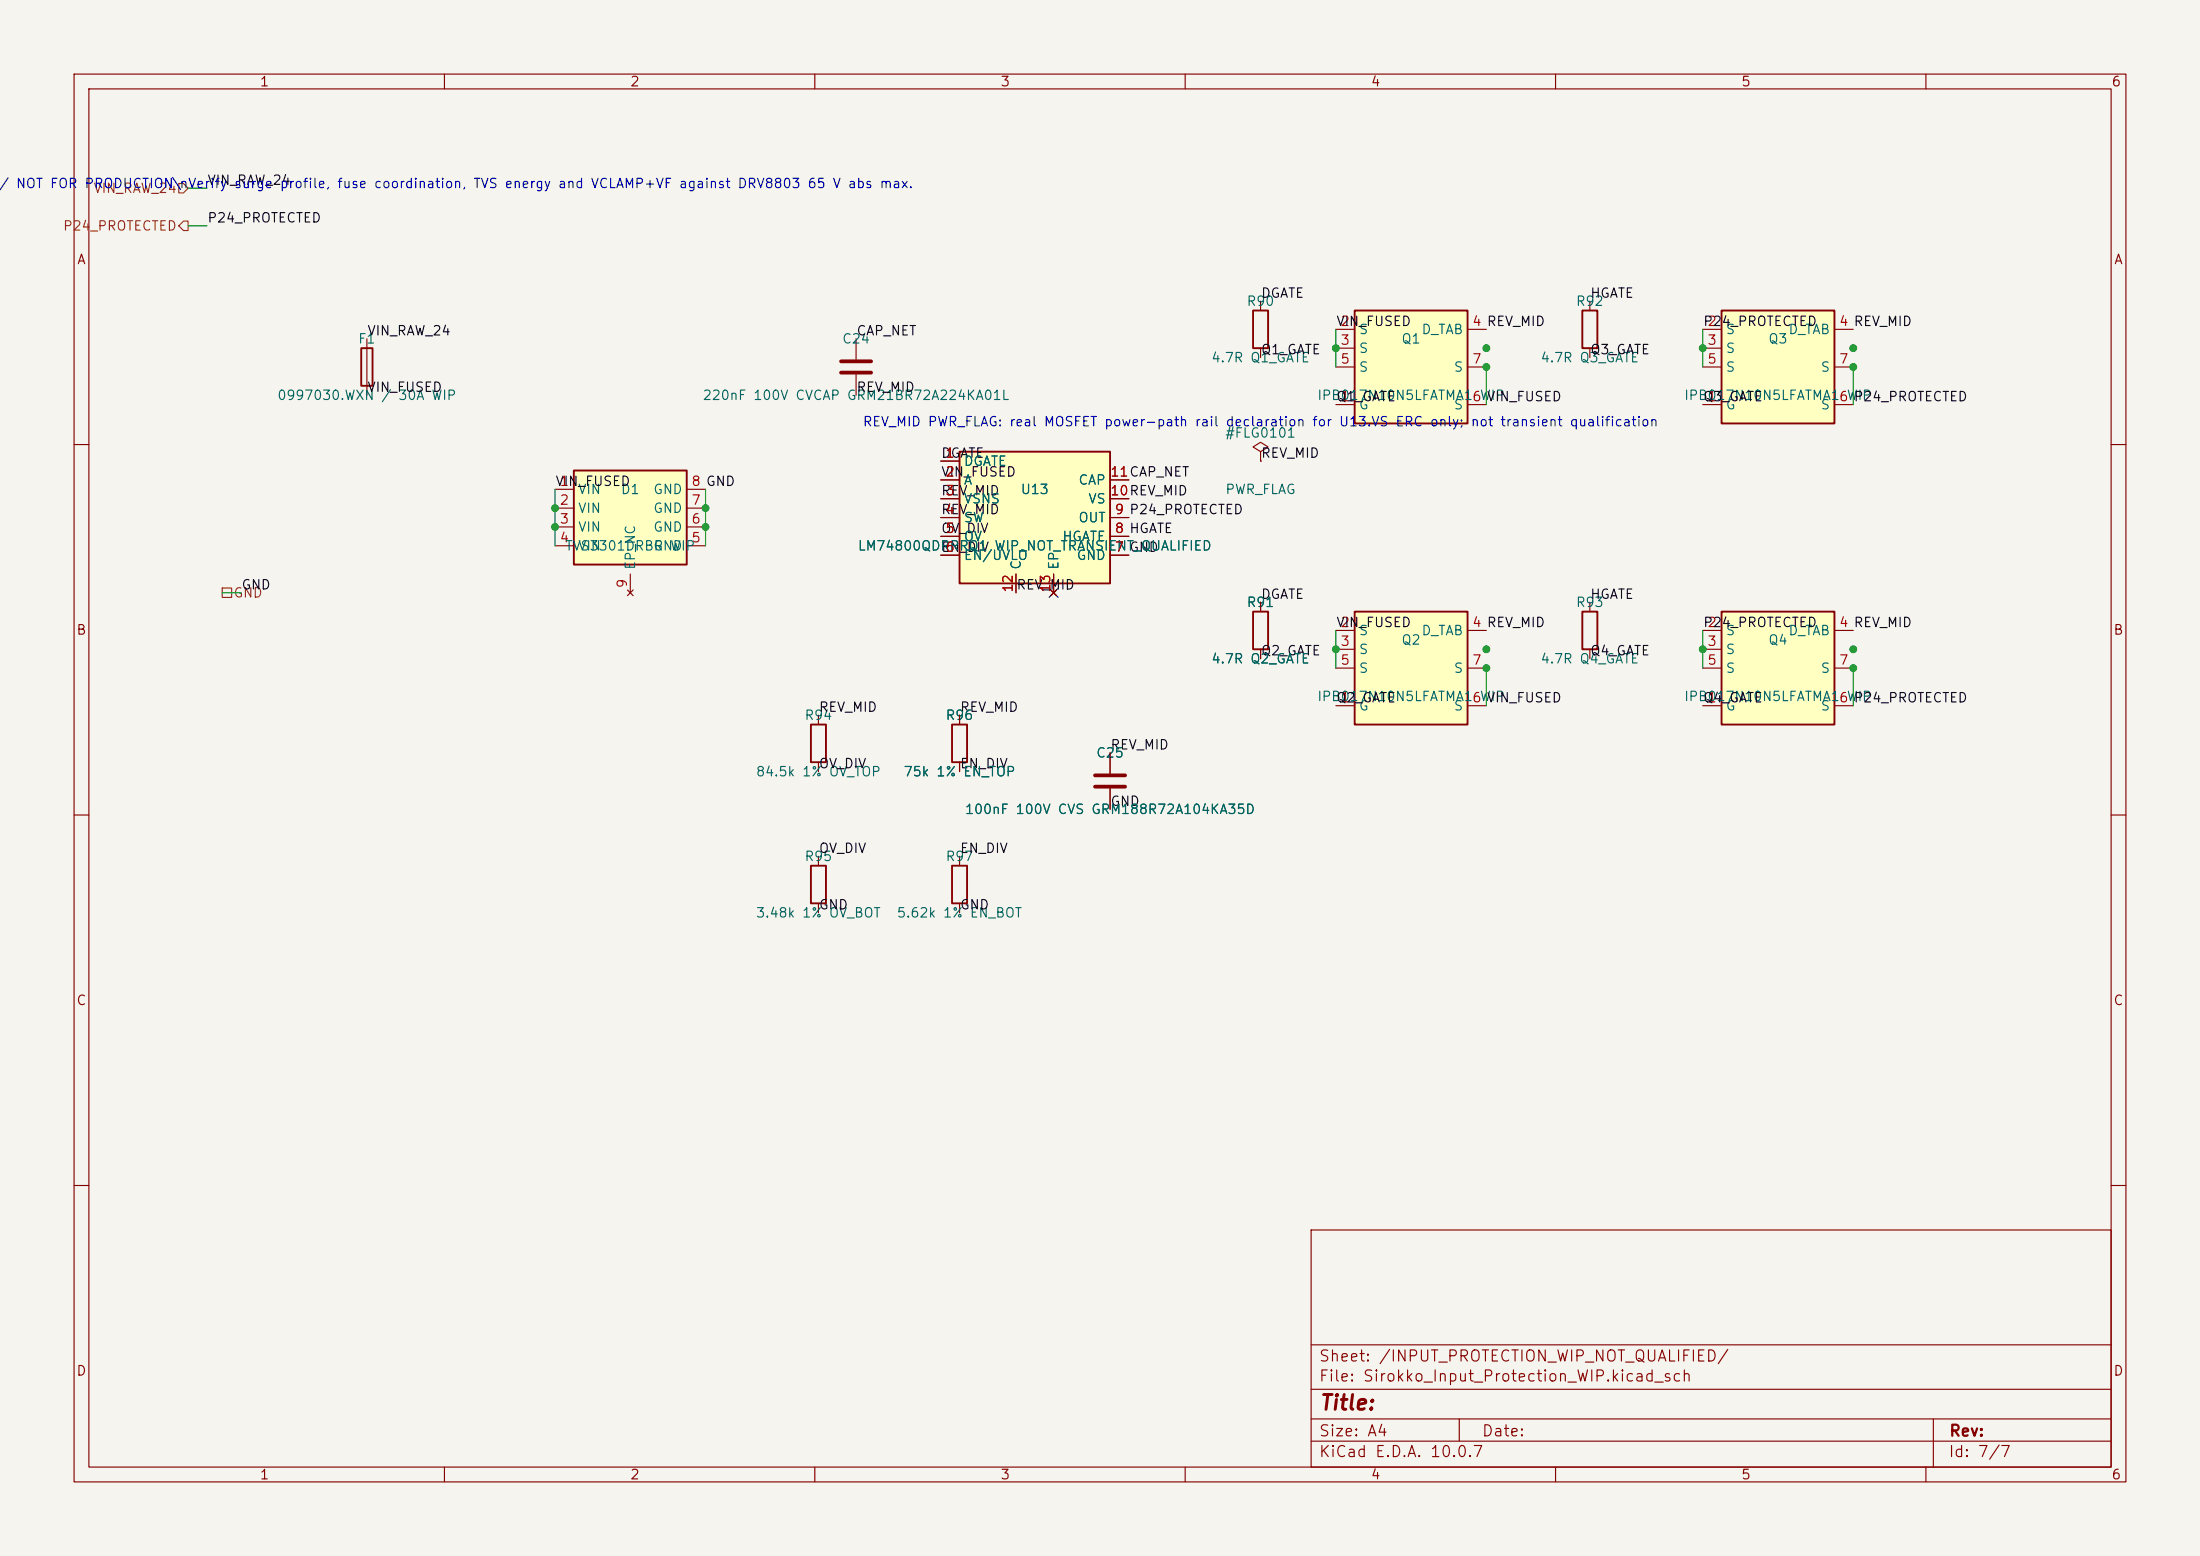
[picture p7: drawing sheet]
<svg xmlns="http://www.w3.org/2000/svg" width="297mm" height="210mm" viewBox="0 0 297 210" stroke-linecap="round" stroke-linejoin="round" font-family="sans-serif">
<path d="M0 0h297v210h-297z" fill="#f5f4ef" stroke="#f5f4ef" stroke-width=".14"/>
<g fill="none" stroke="#840000" stroke-width=".15">
<path d="M10 10h277v190h-277zM12 12h273v186h-273zM60 10v2M110 10v2M160 10v2M210 10v2M260 10v2M49.5 45.7v7.6M115.6 45.7v2.8M115.6 50.5v2.8M170.2 40.6v1.3M170.2 47v1.3"/>
<path d="M214.6 40.6v1.3M214.6 47v1.3M10 60h2M170.2 61l1-.7-1-.6-1 .6 1 .7v1.2M170.2 62.2h.1M285 60h2M170.2 81.3v1.3M170.2 87.6v1.3M214.6 81.3v1.3M214.6 87.6v1.3M10 110h2M285 110h2"/>
<path d="M10 160h2M177 166h108v32h-108zM285 160h2M60 198v2M110 198v2M160 198v2M177 194.5h108M177 191.5h108M177 187.5h108M177 181.5h108M197 191.5v3M210 198v2"/>
<path d="M260 198v2M261 191.5v6.5"/>
</g>
<path d="M113.5 48.8h4.1M113.5 50.3h4.1" fill="none" stroke="#840000" stroke-width=".51"/>
<path d="M48.8 47h1.5v5.1h-1.5zM169.2 41.9h2v5.1h-2zM213.6 41.9h2v5.1h-2zM169.2 82.6h2v5h-2zM213.6 82.6h2v5h-2z" fill="none" stroke="#840000" stroke-width=".25"/>
<path d="M182.9 41.9h15.2v15.3h-15.2z" fill="#ffffc2"/>
<path d="M182.9 41.9h15.2v15.3h-15.2zM109.5 97.8h2v5.1h-2zM109.5 116.8h2v5.1h-2z" fill="none" stroke="#840000" stroke-width=".25"/>
<path d="M180.3 54.6h2.6M180.3 44.5h2.6M180.3 47h2.6M180.3 49.5h2.6M198.1 54.6h2.6M198.1 44.5h2.6M198.1 49.5h2.6M110.5 96.5v1.3M110.5 102.9v1.2M110.5 115.6v1.2M110.5 121.9v1.3" fill="none" stroke="#840000" stroke-width=".15"/>
<path d="M77.5 63.5h15.2v12.7h-15.2z" fill="#ffffc2"/>
<path d="M77.5 63.5h15.2v12.7h-15.2z" fill="none" stroke="#840000" stroke-width=".25"/>
<path d="M74.9 66h2.6M74.9 68.6h2.6M74.9 71.1h2.6M74.9 73.7h2.6M84.7 79.6l.8 .8M85.1 77.5v2.5M85.5 79.6l-.8 .8M92.7 66h2.5M92.7 68.6h2.5M92.7 71.1h2.5M92.7 73.7h2.5" fill="none" stroke="#840000" stroke-width=".15"/>
<path d="M182.9 82.6h15.2v15.2h-15.2z" fill="#ffffc2"/>
<path d="M128.5 97.8h2.1v5.1h-2.1zM182.9 82.6h15.2v15.2h-15.2zM128.5 116.8h2.1v5.1h-2.1z" fill="none" stroke="#840000" stroke-width=".25"/>
<g fill="none" stroke="#840000" stroke-width=".15">
<path d="M129.5 96.5v1.3M180.3 95.3h2.6M180.3 85.1h2.6M180.3 87.6h2.6M180.3 90.2h2.6M198.1 95.3h2.6M198.1 85.1h2.6M198.1 90.2h2.6M129.5 102.9v1.2M129.5 115.6v1.2M149.9 101.6v2.8M149.9 106.4v2.8"/>
<path d="M129.5 121.9v1.3"/>
</g>
<path d="M147.8 104.6h4.1M147.8 106.2h4.1" fill="none" stroke="#840000" stroke-width=".51"/>
<path d="M129.5 61h20.4v17.7h-20.4z" fill="#ffffc2"/>
<path d="M129.5 61h20.4v17.7h-20.4z" fill="none" stroke="#840000" stroke-width=".25"/>
<g fill="none" stroke="#840000" stroke-width=".15">
<path d="M127 62.2h2.5M127 64.8h2.5M127 67.3h2.5M127 69.9h2.5M127 72.4h2.5M127 74.9h2.5M137.2 77.5v2.5M141.9 79.6l.7 .8M142.2 77.5v2.5M142.6 79.6l-.7 .8M149.9 64.8h2.5M149.9 67.3h2.5"/>
<path d="M149.9 69.9h2.5M149.9 72.4h2.5M149.9 74.9h2.5"/>
</g>
<path d="M232.4 41.9h15.2v15.3h-15.2z" fill="#ffffc2"/>
<path d="M232.4 41.9h15.2v15.3h-15.2z" fill="none" stroke="#840000" stroke-width=".25"/>
<path d="M229.9 54.6h2.5M229.9 44.5h2.5M229.9 47h2.5M229.9 49.5h2.5M247.6 54.6h2.6M247.6 44.5h2.6M247.6 49.5h2.6" fill="none" stroke="#840000" stroke-width=".15"/>
<path d="M232.4 82.6h15.2v15.2h-15.2z" fill="#ffffc2"/>
<path d="M232.4 82.6h15.2v15.2h-15.2z" fill="none" stroke="#840000" stroke-width=".25"/>
<g fill="none" stroke="#840000" stroke-width=".15">
<path d="M127 62.2h2.5M127 64.8h2.5M127 67.3h2.5M127 69.9h2.5M127 72.4h2.5M127 74.9h2.5M137.2 77.5v2.5M141.9 79.6l.7 .8M142.2 77.5v2.5M142.6 79.6l-.7 .8M149.9 64.8h2.5M149.9 67.3h2.5"/>
<path d="M149.9 69.9h2.5M149.9 72.4h2.5M149.9 74.9h2.5M129.5 96.5v1.3M170.2 81.3v1.3M170.2 87.6v1.3M229.9 95.3h2.5M229.9 85.1h2.5M229.9 87.6h2.5M229.9 90.2h2.5M247.6 95.3h2.6M247.6 85.1h2.6"/>
<path d="M247.6 90.2h2.6M129.5 102.9v1.2M149.9 101.6v2.8M149.9 106.4v2.8"/>
</g>
<path d="M24.1 24.8h.7l.6 .6-.6 .6h-.7zM24.8 29.8h.6v1.3h-.6l-.7-.6zM30 79.4h1.3v1.2h-1.3z" fill="none" stroke="#725600" stroke-width=".15"/>
<g fill="none" stroke="#009600" stroke-width=".15">
<path d="M25.4 30.5h2.5M25.4 25.4h2.5M180.3 44.5v5M200.7 49.5v5.1M229.9 44.5v5M250.2 49.5v5.1M74.9 66v7.7M95.2 66v7.7M30 80h2.5M180.3 85.1v5.1M200.7 90.2v5.1M229.9 85.1v5.1"/>
<path d="M250.2 90.2v5.1"/>
</g>
<path d="M141.6 79.4l1.2 1.2M142.8 79.4l-1.2 1.2" fill="none" stroke="#000084" stroke-width=".15"/>
<g fill="#009600" stroke="#009600" stroke-width=".14">
<circle cx="74.9" cy="71.1" r=".46"/>
<circle cx="74.9" cy="68.6" r=".46"/>
<circle cx="95.2" cy="71.1" r=".46"/>
<circle cx="95.2" cy="68.6" r=".46"/>
<circle cx="180.3" cy="87.6" r=".46"/>
<circle cx="200.7" cy="90.2" r=".46"/>
<circle cx="200.7" cy="87.6" r=".46"/>
<circle cx="180.3" cy="47" r=".46"/>
<circle cx="200.7" cy="47" r=".46"/>
<circle cx="200.7" cy="49.5" r=".46"/>
<circle cx="250.2" cy="87.6" r=".46"/>
<circle cx="229.9" cy="87.6" r=".46"/>
<circle cx="250.2" cy="90.2" r=".46"/>
<circle cx="229.9" cy="47" r=".46"/>
<circle cx="250.2" cy="49.5" r=".46"/>
<circle cx="250.2" cy="47" r=".46"/>
</g>
<text font-size="2" fill="#840000" x="178" y="190.8">Title:</text>
<g font-size="1.5" fill="#840000">
<text x="178" y="184.1">Sheet: /INPUT_PROTECTION_WIP_NOT_QUALIFIED/</text>
<text x="178" y="186.8">File: Sirokko_Input_Protection_WIP.kicad_sch</text>
<text x="178" y="197">KiCad E.D.A. 10.0.7</text>
<text x="178" y="194.2">Size: A4</text>
<text x="200" y="194.2">Date:</text>
<text x="263" y="197">Id: 7/7</text>
<text x="263" y="194.2">Rev:</text>
</g>
<g font-size="1.3" fill="#840000">
<text x="35" y="12">1</text>
<text x="85" y="12">2</text>
<text x="135" y="12">3</text>
<text x="185" y="12">4</text>
<text x="235" y="12">5</text>
<text x="285" y="12">6</text>
<text x="10.3" y="36">A</text>
<text x="285.3" y="36">A</text>
<text x="10.2" y="86">B</text>
<text x="285.2" y="86">B</text>
<text x="10.2" y="136">C</text>
<text x="285.2" y="136">C</text>
<text x="10.2" y="186">D</text>
<text x="285.2" y="186">D</text>
<text x="35" y="200">1</text>
<text x="85" y="200">2</text>
<text x="135" y="200">3</text>
<text x="185" y="200">4</text>
<text x="235" y="200">5</text>
<text x="285" y="200">6</text>
</g>
<g font-size="1.3" fill="#0000c2">
<text x="-.2" y="25.7">/ NOT FOR PRODUCTION\nVerify surge profile, fuse coordination, TVS energy and VCLAMP+VF against DRV8803 65 V abs max.</text>
<text x="116.4" y="57.9">REV_MID PWR_FLAG: real MOSFET power-path rail declaration for U13.VS ERC only; not transient qualification</text>
</g>
<g font-size="1.3" fill="#725600">
<text x="12.5" y="26.4">VIN_RAW_24</text>
<text x="8.4" y="31.4">P24_PROTECTED</text>
<text x="31.4" y="81">GND</text>
</g>
<g font-size="1.3" fill="#0f0f0f">
<text x="27.9" y="25.3">VIN_RAW_24</text>
<text x="27.9" y="30.4">P24_PROTECTED</text>
<text x="170.2" y="40.5">DGATE</text>
<text x="214.6" y="40.5">HGATE</text>
<text x="49.5" y="45.6">VIN_RAW_24</text>
<text x="115.5" y="45.6">CAP_NET</text>
<text x="180.3" y="44.3">VIN_FUSED</text>
<text x="229.8" y="44.3">P24_PROTECTED</text>
<text x="49.5" y="53.2">VIN_FUSED</text>
<text x="115.5" y="53.2">REV_MID</text>
<text x="170.2" y="48.1">Q1_GATE</text>
<text x="214.6" y="48.1">Q3_GATE</text>
<text x="180.3" y="54.5">Q1_GATE</text>
<text x="200.6" y="54.5">VIN_FUSED</text>
<text x="229.8" y="54.5">Q3_GATE</text>
<text x="250.2" y="54.5">P24_PROTECTED</text>
<text x="74.9" y="65.9">VIN_FUSED</text>
<text x="127" y="64.6">VIN_FUSED</text>
<text x="127" y="62.1">DGATE</text>
<text x="170.2" y="62.1">REV_MID</text>
<text x="127" y="67.2">REV_MID</text>
<text x="127" y="69.7">REV_MID</text>
<text x="127" y="74.8">EN_DIV WIP_NOT_TRANSIENT_QUALIFIED</text>
<text x="127" y="72.3">OV_DIV</text>
<text x="32.5" y="79.9">GND</text>
<text x="137.1" y="79.9">REV_MID</text>
<text x="170.2" y="81.2">DGATE</text>
<text x="214.6" y="81.2">HGATE</text>
<text x="170.2" y="88.8">Q2_GATE</text>
<text x="180.3" y="85">VIN_FUSED</text>
<text x="214.6" y="88.8">Q4_GATE</text>
<text x="229.8" y="85">P24_PROTECTED</text>
<text x="180.3" y="95.1">Q2_GATE</text>
<text x="200.6" y="95.1">VIN_FUSED</text>
<text x="229.8" y="95.1">Q4_GATE</text>
<text x="250.2" y="95.1">P24_PROTECTED</text>
<text x="110.5" y="96.4">REV_MID</text>
<text x="129.5" y="96.4">REV_MID</text>
<text x="149.8" y="101.5">REV_MID</text>
<text x="110.5" y="104">OV_DIV</text>
<text x="129.5" y="104">EN_DIV</text>
<text x="149.8" y="109.1">GND</text>
<text x="110.5" y="115.4">OV_DIV</text>
<text x="129.5" y="115.4">EN_DIV</text>
<text x="110.5" y="123.1">GND</text>
<text x="129.5" y="123.1">GND</text>
</g>
<g font-size="1.3" fill="#006464">
<text x="168.2" y="41.6">R90</text>
<text x="212.7" y="41.6">R92</text>
<text x="48.3" y="46.7">F1</text>
<text x="113.6" y="46.7">C24</text>
<text x="183.4" y="45.4">S</text>
<text x="183.4" y="48">S</text>
<text x="189.1" y="46.7">Q1</text>
<text x="191.8" y="45.4">D_TAB</text>
<text x="232.9" y="45.4">S</text>
<text x="232.9" y="48">S</text>
<text x="238.6" y="46.7">Q3</text>
<text x="241.4" y="45.4">D_TAB</text>
<text x="163.4" y="49.2">4.7R Q1_GATE</text>
<text x="183.4" y="50.5">S</text>
<text x="196.2" y="50.5">S</text>
<text x="207.9" y="49.2">4.7R Q3_GATE</text>
<text x="232.9" y="50.5">S</text>
<text x="245.7" y="50.5">S</text>
<text x="37.3" y="54.3">0997030.WXN / 30A WIP</text>
<text x="94.8" y="54.3">220nF 100V CVCAP GRM21BR72A224KA01L</text>
<text x="165.3" y="59.4">#FLG0101</text>
<text x="177.7" y="54.3">IPB017N10N5LFATMA16WIP</text>
<text x="183.4" y="55.6">G</text>
<text x="196.2" y="55.6">S</text>
<text x="227.3" y="54.3">IPB017N10N5LFATMA16WIP</text>
<text x="232.9" y="55.6">G</text>
<text x="245.7" y="55.6">S</text>
<text x="130" y="63.2">DGATE</text>
<text x="130" y="65.7">A</text>
<text x="145.5" y="65.7">CAP</text>
<text x="78" y="67">VIN</text>
<text x="78" y="69.5">VIN</text>
<text x="83.7" y="67">D1</text>
<text x="88.1" y="69.5">GND</text>
<text x="88.1" y="67">GND</text>
<text x="130" y="68.3">VSNS</text>
<text x="130" y="70.8">SW</text>
<text x="137.7" y="67">U13</text>
<text x="145.5" y="70.8">OUT</text>
<text x="146.8" y="68.3">VS</text>
<text x="165.3" y="67">PWR_FLAG</text>
<text x="76.2" y="74.6">TVS3301DRBR WIP</text>
<text x="78" y="72.1">VIN</text>
<text x="78" y="74.6">VIN</text>
<text x="86.1" y="77" transform="rotate(-90 86.1 77)">EP_NC</text>
<text x="88.1" y="74.6">GND</text>
<text x="88.1" y="72.1">GND</text>
<text x="115.7" y="74.6">LM74800QDRRRQ1 WIP_NOT_TRANSIENT_QUALIFIED</text>
<text x="115.7" y="74.6">LM74800QDRRRQ1</text>
<text x="130" y="73.4">OV</text>
<text x="130" y="75.9">EN/UVLO</text>
<text x="138.1" y="77" transform="rotate(-90 138.1 77)">C</text>
<text x="143.2" y="77" transform="rotate(-90 143.2 77)">EP</text>
<text x="143.3" y="73.4">HGATE</text>
<text x="145.3" y="75.9">GND</text>
<text x="168.2" y="82.2">R91</text>
<text x="212.7" y="82.2">R93</text>
<text x="163.4" y="89.9">4.7R Q2_GATE</text>
<text x="183.4" y="86.1">S</text>
<text x="183.4" y="88.6">S</text>
<text x="189.1" y="87.3">Q2</text>
<text x="191.8" y="86.1">D_TAB</text>
<text x="207.9" y="89.9">4.7R Q4_GATE</text>
<text x="232.9" y="86.1">S</text>
<text x="232.9" y="88.6">S</text>
<text x="238.6" y="87.3">Q4</text>
<text x="241.4" y="86.1">D_TAB</text>
<text x="177.7" y="94.9">IPB017N10N5LFATMA16WIP</text>
<text x="183.4" y="91.1">S</text>
<text x="196.2" y="91.1">S</text>
<text x="227.3" y="94.9">IPB017N10N5LFATMA16WIP</text>
<text x="232.9" y="91.1">S</text>
<text x="245.7" y="91.1">S</text>
<text x="108.5" y="97.5">R94</text>
<text x="127.6" y="97.5">R96</text>
<text x="183.4" y="96.2">G</text>
<text x="196.2" y="96.2">S</text>
<text x="232.9" y="96.2">G</text>
<text x="245.7" y="96.2">S</text>
<text x="102" y="105.1">84.5k 1% OV_TOP</text>
<text x="121.9" y="105.1">75k 1% EN_TOP</text>
<text x="147.9" y="102.6">C25</text>
<text x="130.2" y="110.2">100nF 100V CVS GRM188R72A104KA35D</text>
<text x="108.5" y="116.5">R95</text>
<text x="127.6" y="116.5">R97</text>
<text x="102" y="124.2">3.48k 1% OV_BOT</text>
<text x="121" y="124.2">5.62k 1% EN_BOT</text>
</g>
<g font-size="1.3" fill="#a90000">
<text x="180.9" y="44.3">2</text>
<text x="180.9" y="46.9">3</text>
<text x="198.7" y="44.3">4 REV_MID</text>
<text x="230.4" y="44.3">2</text>
<text x="230.4" y="46.9">3</text>
<text x="248.2" y="44.3">4 REV_MID</text>
<text x="180.9" y="49.4">5</text>
<text x="198.7" y="49.4">7</text>
<text x="230.4" y="49.4">5</text>
<text x="248.2" y="49.4">7</text>
<text x="180.9" y="54.5">1</text>
<text x="230.4" y="54.5">1</text>
<text x="75.5" y="65.9">1</text>
<text x="93.2" y="65.9">8 GND</text>
<text x="127.5" y="62.1">1</text>
<text x="127.5" y="64.6">2</text>
<text x="149.8" y="64.6">11CAP_NET</text>
<text x="149.8" y="64.6">11</text>
<text x="75.5" y="68.4">2</text>
<text x="75.5" y="71">3</text>
<text x="93.2" y="71">6</text>
<text x="93.2" y="68.4">7</text>
<text x="127.5" y="67.2">3</text>
<text x="127.5" y="69.7">4</text>
<text x="149.8" y="67.2">10REV_MID</text>
<text x="149.8" y="67.2">10</text>
<text x="150.4" y="69.7">9 P24_PROTECTED</text>
<text x="150.4" y="69.7">9</text>
<text x="75.5" y="73.5">4</text>
<text x="93.2" y="73.5">5</text>
<text x="127.5" y="72.3">5</text>
<text x="127.5" y="74.8">6</text>
<text x="150.4" y="74.8">7 GND</text>
<text x="150.4" y="72.3">8 HGATE</text>
<text x="150.4" y="74.8">7</text>
<text x="150.4" y="72.3">8</text>
<text x="85" y="79.5" transform="rotate(-90 85 79.5)">9</text>
<text x="137" y="80.1" transform="rotate(-90 137 80.1)">12</text>
<text x="142.1" y="80.1" transform="rotate(-90 142.1 80.1)">13</text>
<text x="180.9" y="85">2</text>
<text x="180.9" y="87.5">3</text>
<text x="198.7" y="85">4 REV_MID</text>
<text x="230.4" y="85">2</text>
<text x="230.4" y="87.5">3</text>
<text x="248.2" y="85">4 REV_MID</text>
<text x="180.9" y="95.1">1</text>
<text x="180.9" y="90">5</text>
<text x="198.7" y="90">7</text>
<text x="230.4" y="95.1">1</text>
<text x="230.4" y="90">5</text>
<text x="248.2" y="90">7</text>
</g>
</svg>
